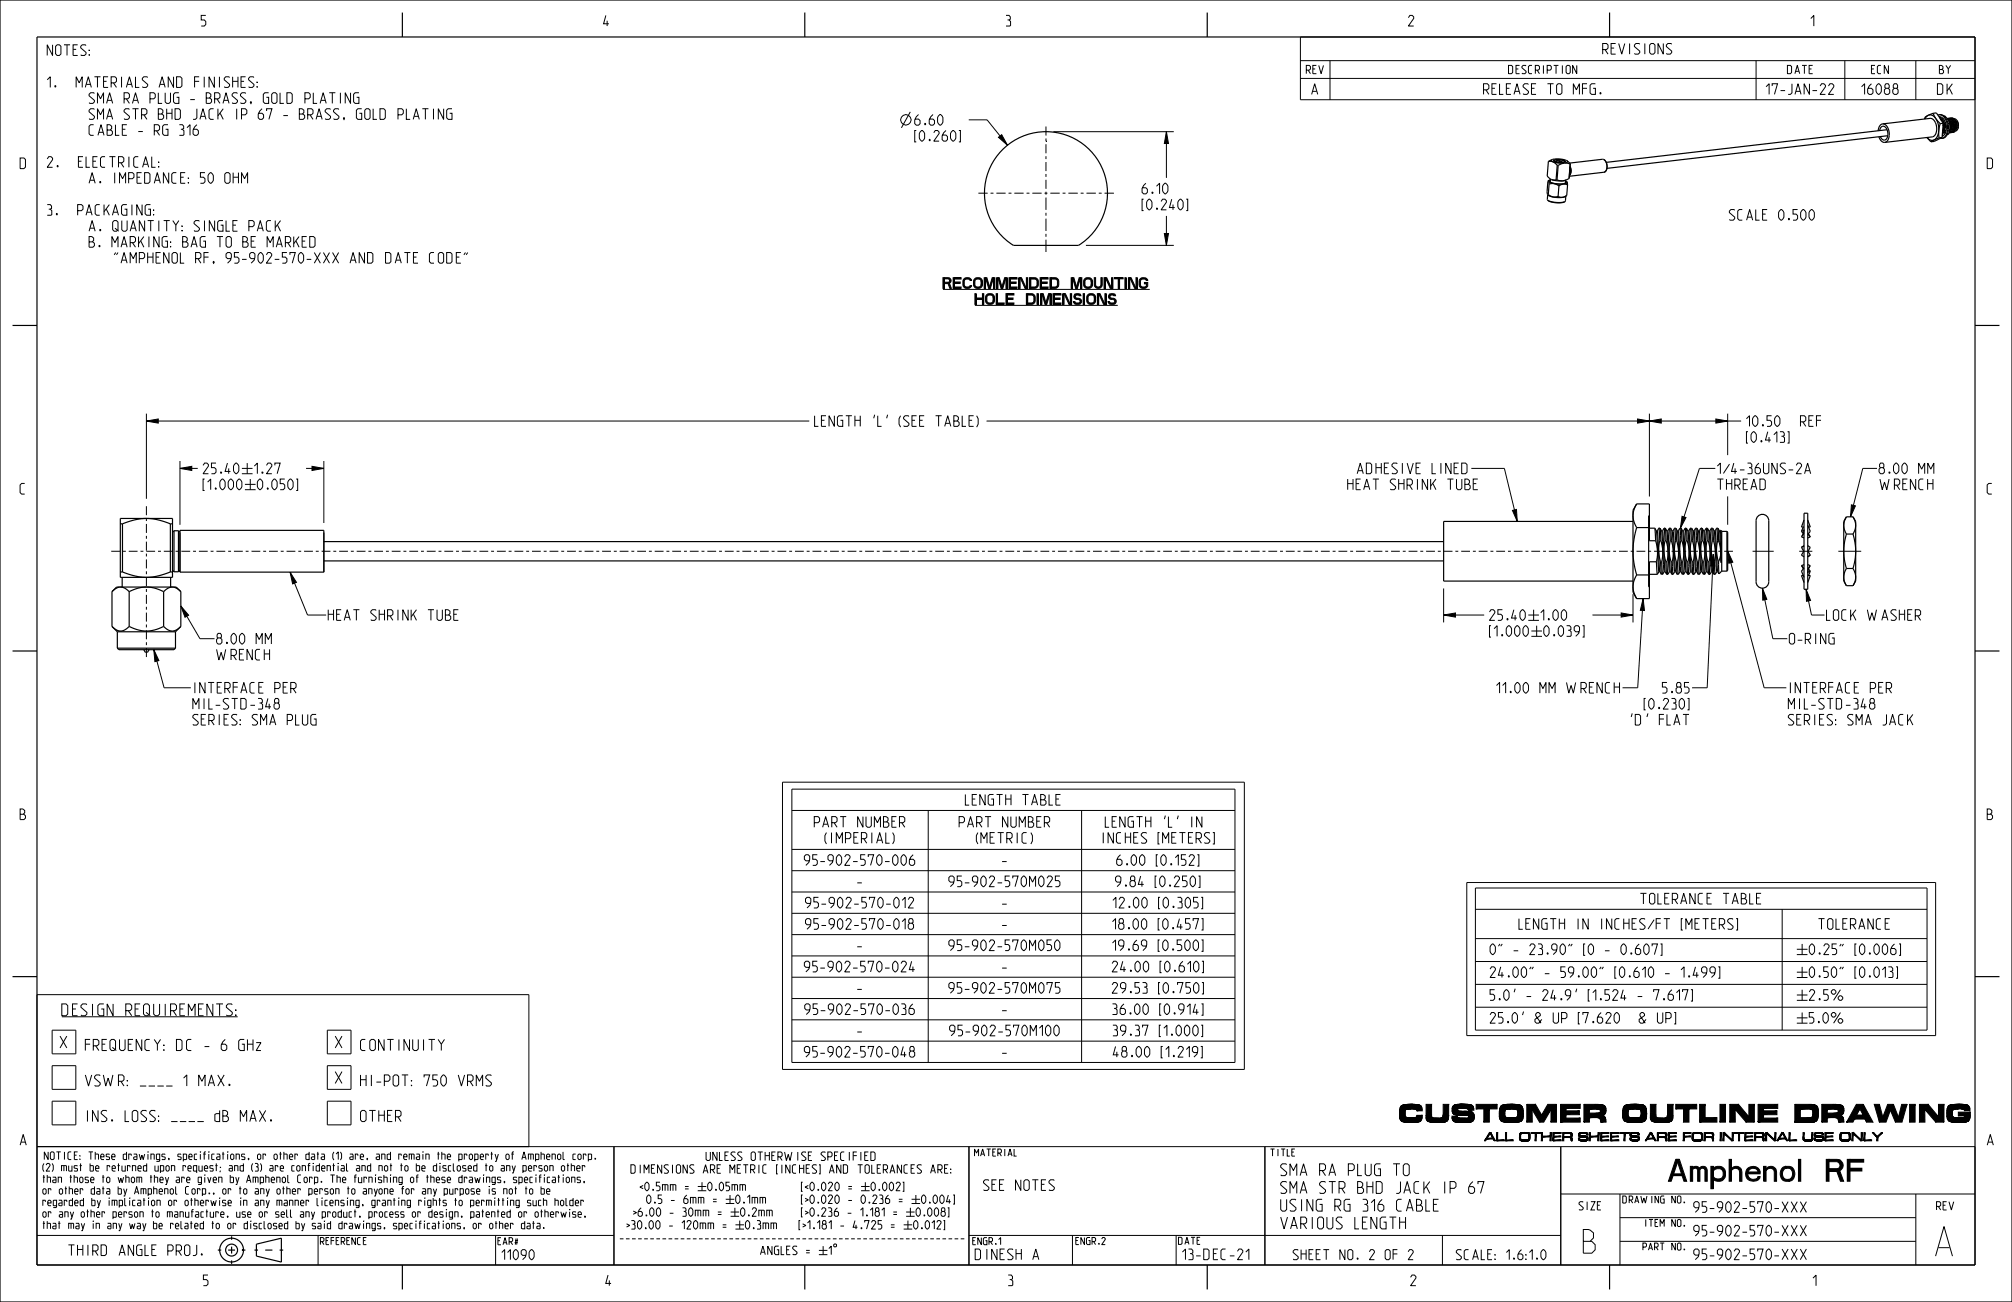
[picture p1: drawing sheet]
<svg xmlns="http://www.w3.org/2000/svg" width="432mm" height="279mm" viewBox="0 0 432 279" stroke-linecap="round" stroke-linejoin="round" font-family="sans-serif">
<g fill="none" stroke="#000" stroke-width=".21">
<path d="M279.1 7.9h144.8v13.5h-144.8zM279.1 13h144.8M279.1 16.8h144.8M285.4 13v8.4M376.9 13v8.4M395.9 13v8.4M411.2 13v8.4M195.4 24l-1.9 3.4M207.9 25.7h3.9l4.4 5.5M214.3 29.5l.7-.6 1.2 2.3zM226.1 28.3h25.8M250.3 28.3l.5 2.5h-.9z"/>
<path d="M250.3 28.3v9.9M233.1 52.7h18.8M249.9 50.1h.9l-.5 2.6zM250.3 46.3v6.4M202.4 62.1h44.3M209.2 65.5h30.7M216.2 63h1.4v.3h-1.4zM216.2 65h1.4v.3h-1.4zM31.4 90.4l2.6-.5v.9zM31.4 88.8v18.2M31.4 90.4h142.3M38.6 98.9v13.7"/>
<path d="M69.5 98.9v13.3M211.7 90.4h162M351.4 89.9l2.6 .5-2.6 .4zM354 90.4l2.5-.5v.9zM354 88.8v17.7M368.2 89.9l2.6 .5-2.6 .4zM370.8 88.8v8.9M38.6 100.5l2.6-.4v.9zM38.6 100.5h3.8M51.9 100.5h2.3M51.9 101.7h2.3M52.6 103.9h2.3"/>
<path d="M52.6 105.1h2.3M65.7 100.5h3.8M67 100.1l2.5 .4-2.5 .5zM315.8 100.5h7.1l2.7 11.4M324.6 109.5l.9-.2 .1 2.6zM361 110.8l.8 .3-1.2 2.2zM367.7 118.9l.3 2.6-.9-.1zM367.7 118.9l-1.3 28.7h-3.3M368.1 100.5h-3.4l-4.1 12.8M370.8 106.5v6.1M370.8 118.3l1.1 2.3-.9 .3zM370.8 118.3l7.8 29.3h4.8"/>
<path d="M394.5 118.3h4.9M397.3 108.3l.9 .3-1.1 2.3zM402.8 100.5h-3l-2.7 10.4M33 139.4l1.1 2.4-.9 .2zM33 139.4l2.2 8.2h5.8M38.8 130l1.7 2-.8 .5zM38.8 130l4.1 7.1h3.1M57.9 139.3v2.3M62.3 122.8l1.3 2.2-.8 .3zM62.3 122.8l3.7 9.2h4M309.8 132l2.6-.5v.9zM309.8 132h8.7"/>
<path d="M309.8 126.3v7.3M328 132h2.3M328 133.1h2.3M328.6 135.4h2.3M328.6 136.6h2.3M341.8 132h8.7M347.9 131.5l2.6 .5-2.6 .4zM350.5 127.5v6.1M352.6 128.5l.3 2.5h-.9zM352.6 128.5l-1.1 19.1h-3.3M378.2 126.2l1 2.4-.9 .2zM378.2 126.2l2.3 10.9h3.1"/>
<path d="M387.6 126.5l1 2.4-.9 .1zM387.6 126.5l1.2 5.5h2.8M56.7 140.3h1.2M167.9 167.8h99.2v61.7h-99.2zM169.9 169.3h95.1v58.7h-95.1zM169.9 173.9h95.1M199.2 173.9v54.1M232.1 173.9v54.1M169.9 182.3h95.1M169.9 186.8h95.1M169.9 191.4h95.1M169.9 196h95.1"/>
<path d="M314.8 189.4h100.6v32.8h-100.6zM316.6 190.6h97v30.5h-97zM316.6 195.1h97M382.5 195.1v26M13.3 218.2h37.7M169.9 200.6h95.1M169.9 205.1h95.1M169.9 209.7h95.1M169.9 214.3h95.1M169.9 218.9h95.1M316.6 201.4h97M316.6 206.3h97"/>
<path d="M316.6 211.2h97M316.6 216.1h97M385.6 203.7h2.3M385.6 204.8h2.3M385.6 208.6h2.3M385.6 209.8h2.3M385.6 213.5h2.3M385.6 214.7h2.3M385.6 218.4h2.3M385.6 219.6h2.3M386.8 202.6v2.2M386.8 207.5v2.3"/>
<path d="M386.8 212.4v2.3M386.8 217.3v2.3M388.3 212.9l.3-.5h.5l.3 .3v.3l-1.1 1.7h1.1M388.8 202.6h.1l.5 .6v1l-.5 .6h-.1l-.5-.6v-1zM388.8 207.5h.1l.5 .6v1l-.5 .7h-.1l-.5-.7v-1zM389.3 217.3h-1v1h.6l.4 .3v.6l-.4 .4h-.6M390.3 219.2l.2 .1-.1 .2-.2-.1zM390.5 204.5l.1 .1v.1l-.2-.1zM390.5 209.4l.1 .1v.2l-.2-.2zM390.5 214.3l.1 .1v.2l-.2-.2zM391.4 203.1l.3-.5h.5l.3 .3v.3l-1.1 1.6h1.1M391.7 217.3l.5 .3 .2 .3v1l-.5 .7-.5-.4-.2-.3v-1z"/>
<path d="M392.4 207.5h-1v1h.6l.4 .3v.6l-.4 .4h-.6M392.4 212.4h-1v1h.6l.4 .3v.6l-.4 .4h-.6M393.2 207.8l.5-.3 .5 .6v1l-.5 .7-.5-.4-.2-.3v-1zM393.4 212.4h.3l.3 .3v.3l-.3 .4h-.3l-.4-.4v-.3zM393.4 217.3h.3l.3 .3v.3l-.3 .4h-.3l-.4-.4v-.3zM394.2 202.6h-1v.9h.6l.4 .4v.6l-.4 .3h-.6M394.5 214l.3-.3h.3l.4 .3v.3l-.4 .4h-.3l-.3-.4zM394.5 218.9l.3-.3h.3l.4 .3v.3l-.4 .4h-.3l-.3-.4zM395 212.4l-1.5 2.3M395 217.3l-1.5 2.3M395.1 202.6l-.3 .5M395.1 207.5l-.3 .5"/>
<path d="M395.6 202.6l-.3 .5M395.6 207.5l-.3 .5M398.4 202.6h-.3v2.4h.3M398.4 207.5h-.3v2.4h.3M399.2 202.9l.5-.3 .5 .6v1l-.5 .6-.5-.3-.1-.3v-1zM399.2 207.8l.5-.3 .5 .6v1l-.5 .7-.5-.4-.1-.3v-1zM401.2 204.5l.2 .1v.1l-.2-.1zM401.2 209.4l.2 .1v.2l-.2-.2zM402.7 202.6l.4 .3 .2 .3v1l-.5 .6-.5-.3-.1-.3v-1zM402.7 207.5l.4 .3 .2 .3v1l-.5 .7-.5-.4-.1-.3v-1zM404 208.1l.6-.6v2.3M404.1 202.9l.5-.3 .5 .6v1l-.5 .6-.5-.3-.1-.3v-1z"/>
<path d="M405.3 207.5h.6l.3 .3v.5l-.3 .2M405.6 208.5h.3l.4 .3v.8l-.2 .2h-.8M406.6 202.6l-.5 .5-.3 .6v.8l.3 .3h.5l.3-.3v-.6l-.3-.4h-.7M406.9 207.5h.3v2.4h-.3M407.6 202.6h.3v2.4h-.3M11.2 236.3h5.1v5.1h-5.1zM11.2 228.7h5.1v5.1h-5.1zM11.2 221.1h5.1v5h-5.1zM70.2 236.3h5.1v5.1h-5.1zM70.2 228.7h5.1v5.1h-5.1zM70.2 221.1h5.1v5h-5.1zM169.9 223.4h95.1"/>
<path d="M73.3 259.6v1.6l-.7-.1v-.9l.7-.2M76.2 259.6v1.6M92.7 259.6v1.6l-.7-.1v-.9l.7-.2M103.6 259.6v1.6M106.9 259.6v1.6M109.5 259.6v1.6l-.7-.1v-.9l.7-.2M113.5 246.1v-32.7h-105.6v58.1h416v-25.4h-416M116.2 259.6v1.6M116.9 259.6v1.6M131.8 246.1v25.4M135.9 259.9l.7 .3-.7 .4M137.6 259.2a1.2 1.2 0 0 0-.4 1.8h.4l.3-.3v-.5l-.3-.2h-.6"/>
<path d="M138 254.4l-.7 .3 .7 .4M138.5 254l.4-.3 .4 .5v.8l-.4 .5-.5-.5zM139.2 256.4l.5 .6v.7l-.4 .6-.5-.6v-.7zM139.6 259.4l.3-.2 .4 .5v.8l-.4 .5-.5-.5zM140.1 255.2l.1 .2zM140.5 258l.1 .2zM141 259.4l.4-.2 .4 .5v.8l-.4 .5-.5-.5zM141.6 253.7h-.7v.8h.5l.2 .2v.6l-.2 .2h-.5M142 256.4h-.7v.8h.5l.2 .3v.5l-.2 .3h-.5M142.2 255.5v-1.3h1l.1 .1v1.2M142.7 254.2v1.3M143.9 255.5v-1.3h1l.1 .1v1.2"/>
<path d="M144 257.6h.8M144.4 254.2v1.3M146.5 259.2h.5l.2 .2v.4l-.2 .2M146.7 260h.3l.3 .2v.7l-.2 .1h-.6M147 255.1h.8M147 254.6h.8M147.4 256.4a1.2 1.2 0 0 0-.4 1.9h.4l.3-.3v-.5l-.3-.3h-.6M148.2 258.3v-1.3h1l.2 .1v1.2M148.2 259.2l.5 .5v.8l-.4 .5-.5-.5v-.8zM148.7 257v1.3M149.7 254.6h1.9M149.7 255.5h1.9"/>
<path d="M149.8 259.7v1.3M149.9 258.3v-1.3h1l.2 .1v1.2M150.4 257v1.3M150.7 253.7v1.8M151.5 259.7v1.3M152.3 253.7l.5 .5v.8l-.4 .5-.5-.5v-.8zM153 257.9h.8M153 257.4h.8M153.6 255.2l.1 .2zM154.5 254l.4-.3 .4 .5v.8l-.4 .5-.5-.5zM155.8 257.4h1.8M155.8 258.3h1.8"/>
<path d="M156.6 253.7h-.8v.8h.5l.3 .2v.6l-.3 .2h-.5M156.7 256.4v1.9M157.1 255.5v-1.3h1l.2 .1v1.2M157.7 254.2v1.3M157.7 259.2v1.8M158 256.7l.4-.3 .4 .6v.7l-.4 .6-.5-.6zM158.8 255.5v-1.3h1l.2 .1v1.2M159.1 259.4l.4-.2 .3 .5v.8l-.3 .5-.6-.5zM159.4 254.2v1.3M159.6 258l.1 .2zM160.4 257l.5-.6v1.9M161.4 258.3v-1.3h1.1l.1 .1v1.2"/>
<path d="M161.4 259.6l.3-.4h.4l.2 .2v.3l-.9 1.3h.9M162 257v1.3M163.1 258.3v-1.3h1.1l.1 .1v1.2M163.4 259.7v1.3M163.7 257v1.3M165.1 259.7v1.3M172.3 253.7h-.3v2h.3M172.3 256.4h-.3v2h.3M172.3 259.2h-.3v1.9h.3M172.8 257.1l.7 .4-.7 .3M172.8 259.9l.7 .3-.7 .4M173.5 254.4l-.7 .3 .7 .4"/>
<path d="M174.2 253.7l.5 .5v.8l-.4 .5-.5-.5v-.8zM174.2 256.4l.5 .6v.7l-.4 .6-.5-.6v-.7zM174.2 259.2l.5 .5v.8l-.4 .5-.5-.5v-.8zM175.6 255.2l.1 .2zM175.6 258l.1 .2zM176.3 259.6l.3-.4h.4l.2 .2v.3l-.9 1.3h.9M176.7 253.7l.5 .5v.8l-.4 .5-.5-.5v-.8zM176.7 256.4l.5 .6v.7l-.4 .6-.5-.6v-.7zM177.7 254.1l.3-.4h.4l.3 .3v.2l-1 1.3h1M177.7 256.8l.3-.4h.4l.3 .3v.3l-1 1.3h1M177.7 259.2h.6l.2 .2v.4l-.2 .2M178 260h.3l.2 .2v.7l-.1 .1h-.7"/>
<path d="M179.6 253.7l.5 .5v.8l-.4 .5-.5-.5v-.8zM179.6 256.4l.5 .6v.7l-.4 .6-.5-.6v-.7zM179.7 259.2a1.2 1.2 0 0 0-.4 1.8h.4l.3-.3v-.5l-.3-.2h-.6M182.1 255.1h.7M182.1 254.6h.7M182.1 257.6h.7M184.7 259.7l.5-.5v1.8M184.8 254.6h1.8M184.8 255.5h1.8M185.2 256.4l.5 .6v.7l-.4 .6-.5-.6v-.7zM185.7 253.7v1.8M186.5 258l.1 .2z"/>
<path d="M186.8 259.7l.5-.5v1.8M187.1 254l.4-.3 .3 .5v.8l-.3 .5-.6-.5zM187.3 256.8l.2-.4h.4l.3 .3v.3l-.9 1.3h.9M188.1 260l-.2-.2v-.4l.2-.2h.4l.1 .2v.4l-.1 .2 .2 .2v.5l-.2 .3h-.4l-.3-.3v-.5l.3-.2h.4M188.7 255.2l.1 .2zM188.7 256.4h.5l.3 .3v.4l-.3 .1M189 257.2h.2l.3 .3v.6l-.1 .2h-.7M189.2 259.7l.6-.5v1.8M189.8 253.7l.5 .5v.8l-.4 .5-.5-.5v-.8zM190.7 256.4a1.2 1.2 0 0 0-.4 1.9h.4l.2-.3v-.5l-.2-.3h-.6M191 254l.4-.3 .4 .5v.8l-.4 .5-.5-.5zM192.3 254.1l.2-.4h.4l.3 .3v.2l-.9 1.3h.9"/>
<path d="M192.9 257.9h.8M192.9 257.4h.8M193.7 253.7h.3v2h-.3M195.4 259.2v1.8M195.6 257.4h1.9M195.6 258.3h1.9M196.6 256.4v1.9M197 259.2l.5 .5v.8l-.4 .5-.5-.5v-.8zM198.2 256.4l.5 .6v.7l-.4 .6-.5-.6v-.7zM199.5 259.2l.5 .5v.8l-.4 .5-.5-.5v-.8zM199.5 258l.1 .2zM200.6 256.4l.6 .6v.7l-.4 .6-.5-.6v-.7z"/>
<path d="M200.6 259.4l.4-.2 .4 .5v.8l-.4 .5-.5-.5zM201.8 256.7l.4-.3 .4 .6v.7l-.4 .6-.5-.6zM202.2 260l-.2-.2v-.4l.2-.2h.4l.2 .2v.4l-.2 .2 .3 .2v.5l-.3 .3h-.4l-.2-.3v-.5l.2-.2h.4M203.4 259.2h.3v1.9h-.3M203.5 256.4l-.4 1.5h.9M203.7 257.4v.9M204.6 256.4h.2v2h-.2M207.9 246.1v25.4M271.5 246.1v25.4M335 256.2h88.9M335 246.1v25.4M347.7 256.2v15.3"/>
<path d="M361.4 257.9l.1 .2zM391.9 248.8h.6v4.7h-.6zM392.5 248.8h1.8a1.3 1.3 0 0 1 1.3 1.3 1.3 1.3 0 0 1-1.3 1.3h-1.8v-.6h1.8a.77 .77 0 0 0 .6-.8 .77 .77 0 0 0-.6-.7h-1.8zM411.2 256.2v15.3M7.9 265.1h123.9M64.5 260h.6l.1 1.2-.7-.1v-.4l.7-.1M65.6 261.2v-1.2l.7 .2v1M66.8 260l.4 1.2M67.5 260l-.4 1.6h-.3M68.3 265.1v6.4M69.1 261.2l.7-.1-.1-1.1h-.6v1.6M70.9 260.4l-.1-.4h-.5v1.2"/>
<path d="M71.6 260l.5 .3v.7l-.2 .2-.5-.2v-.7zM73.7 260l.2 1.2h.5v-1.2M75.5 260l-.6 .2v.9l.6 .1M76 260h.5M77.2 261v.1zM77.3 261.1l-.1 .2M79.2 261.2l.7-.1-.1-1.1h-.6v1.6M80.9 260.4l-.1-.4h-.5v1.2M81.6 260l.5 .3v.7l-.2 .2-.5-.2v-.7zM83.2 260l-.6 .2v.9l.6 .1M83.6 260.6h.8v-.3l-.3-.3-.5 .3v.7l.3 .2h.5M85.5 260.2l-.1-.2-.6 .2v.3l.7 .2-.1 .5-.6-.1"/>
<path d="M86.7 260.2l-.1-.2-.6 .2v.3l.7 .2-.1 .5-.6-.1M88.5 260.3l.2-.3 .5 .3v.7l-.2 .2-.5-.2zM90.2 260.4l-.1-.4h-.4v1.2M93.2 260.6h.7v-.3l-.2-.3-.5 .3v.7l.2 .2h.5M95.1 260.2l-.1-.2-.6 .2v.3l.7 .2-.1 .5-.6-.1M95.8 260v1.2M97.1 261.2l-.7-.1 .1-1.1h.6v1.5l-.1 .1h-.6M97.6 261.2v-1.2l.7 .2v1M99.1 261v.1zM99.2 261.1l-.1 .2M101 261.2l.7-.1-.1-1.1h-.6v1.6M102.2 260h.6l.1 1.2-.7-.1v-.4l.7-.1"/>
<path d="M103.4 260h.4M104.3 260.6h.7v-.3l-.2-.3-.5 .3v.7l.3 .2h.4M105.5 261.2v-1.2l.7 .2v1M106.4 265.1v6.4M106.7 260h.5M107.6 260.6h.7v-.3l-.2-.3-.5 .3v.7l.3 .2h.4M111.5 260l.5 .3v.7l-.2 .2-.5-.2v-.7zM113 260.4l-.1-.4h-.4v1.2M114.8 260.3l.3-.3 .4 .3v.7l-.2 .2-.5-.2zM116 260h.5M116.9 260l.7 .2v1M118.1 260.6h.7v-.3l-.2-.3-.5 .3v.7l.3 .2h.4"/>
<path d="M119.8 260.4v-.4h-.5v1.2M120.4 260l.3 1.2 .2-.9 .3 .9 .3-1.2M122.2 260v1.2M123.6 260.2l-.1-.2-.6 .2v.3l.7 .2-.1 .5-.6-.1M124.1 260.6h.7v-.3l-.3-.3-.4 .3v.7l.2 .2h.5M125.5 261v.1zM125.6 261.1l-.1 .2M134.5 262.6l.7 .4-.7 .3M135.5 261.9h.5l.2 .3v.4l-.2 .1M135.8 262.7h.2l.3 .3v.6l-.1 .2h-.7M136.9 262.2l.4-.3 .4 .5v.8l-.4 .6-.5-.6zM138.6 263.4v.3z"/>
<path d="M138.7 260.7l.1 .2zM139.7 261.9l.5 .5v.8l-.4 .6-.5-.6v-.8zM141.1 261.9l.5 .5v.8l-.3 .6-.6-.6v-.8zM143.6 263.1h.8M143.7 260.4h.8M146.3 262.4l.6-.5v1.9M147.4 262.3l.3-.4h.3l.3 .3v.2l-.9 1.4h.9M149.2 261v-1.3h1.1l.1 .1v1.2M149.2 261.9l.5 .5v.8l-.3 .6-.6-.6v-.8zM150.3 263.8v-1.4h1l.1 .2v1.2M150.8 262.4v1.4M150.9 261v-1.3h1.1l.1 .1v1.2"/>
<path d="M152 263.8v-1.4h1l.1 .2v1.2M152.5 262.4v1.4M154.1 260.6h.7M154.1 260.1h.7M155.1 263.4h.8M155.1 262.8h.8M156.8 260.1h1.8M156.8 261h1.8M157.8 262.8h1.9M157.8 263.8h1.9M158.8 261.9v1.9M160.4 261.9l.5 .5v.8l-.4 .6-.5-.6v-.8z"/>
<path d="M160.7 260.7l.1 .2zM161.7 263.4l.1 .3zM162.5 261.9h.5l.2 .3v.4l-.2 .1M162.7 262.7h.3l.2 .3v.6l-.1 .2h-.6M162.9 261v-1.3h1l.1 .1v1.2M163.2 269.2l.5-1.8 .5 1.8M163.4 268.7h.7M163.8 263.8v-1.4h1l.1 .2v1.2M164.3 262.4v1.4M164.6 261v-1.3h1l.1 .1v1.2M165.5 263.8v-1.4h1l.1 .2v1.2M165.7 267.4v1.8l-.9-1.8v1.8"/>
<path d="M166 262.4v1.4M167.1 267.4h-.6l-.3 .3v1.3l.3 .2h.6v-1h-.4M167.6 267.4v1.8h.7M168.8 268.2h.5M169.6 267.4h-.8v1.8h.8M171 267.5l-.6-.1-.3 .3v.2l.9 .8v.3l-.2 .2-.7-.1M171.7 261.9h-.2v2h.2M172.3 262.6l.7 .4-.7 .3M173 268.8h.8M173 268.3h.8M173.3 262.4l.5-.5v1.9M174.7 263.4v.3z"/>
<path d="M175.4 262.4l.5-.5v1.9M175.6 260.7l.1 .2zM175.7 269.2h1.9M175.7 268.3h1.9M176.7 267.4v1.8M176.7 262.7l-.2-.1v-.4l.2-.3h.4l.2 .3v.4l-.2 .1 .3 .3v.5l-.3 .3h-.4l-.3-.3v-.5l.3-.3h.4M177.9 262.4l.5-.5v1.9M177.9 267.9l.5-.5v1.8M178.9 267.1l.5-.1 .1 .4-.4 .2zM180.4 263.1h.7M181.9 260.4h.8M183.5 261.9l-.4 1.5h.9"/>
<path d="M183.7 262.8v1M184.8 263.4l.1 .3zM185.6 262.3v-.4h.9l-.5 1.9M186 260.7l.1 .2zM187 262.3l.3-.4h.4l.2 .3v.2l-.9 1.4h.9M189.2 261.9h-.7v.8h.5l.2 .3v.5l-.2 .3h-.5M191.2 263.4h.8M191.2 262.8h.8M191.7 260.6h.8M191.7 260.1h.8M193.9 262.8h1.9M193.9 263.8h1.9"/>
<path d="M194.5 260.1h1.8M194.5 261h1.8M194.9 261.9v1.9M196.2 262.2l.4-.3 .4 .5v.8l-.4 .6-.5-.6zM197.8 263.4l.1 .3zM198.3 260.7l.1 .2zM198.7 262.2l.4-.3 .4 .5v.8l-.4 .6-.5-.6zM200 262.4l.5-.5v1.9M201 262.3l.3-.4h.4l.3 .3v.2l-1 1.4h1M202.5 261.9h.2v2h-.2M207.9 265.1h127.1M230.2 265.1v6.4"/>
<path d="M252.4 265.1v6.4M309.6 265.1v6.4M347.7 266.4h63.5M347.7 261.3h63.5"/>
<circle cx="194.4" cy="25.7" r="1.12"/>
</g>
<g fill="#000">
<path d="M214.3 29.5l.7-.6 1.2 2.3zM250.3 28.3l.5 2.5h-.9zM249.9 50.1h.9l-.5 2.6zM216.2 63h1.4v.3h-1.4zM216.2 65h1.4v.3h-1.4zM31.4 90.4l2.6-.5v.9zM351.4 89.9l2.6 .5-2.6 .4zM354 90.4l2.5-.5v.9zM368.2 89.9l2.6 .5-2.6 .4zM38.6 100.5l2.6-.4v.9zM67 100.1l2.5 .4-2.5 .5zM324.6 109.5l.9-.2 .1 2.6z"/>
<path d="M361 110.8l.8 .3-1.2 2.2zM367.7 118.9l.3 2.6-.9-.1zM370.8 118.3l1.1 2.3-.9 .3zM397.3 108.3l.9 .3-1.1 2.3zM33 139.4l1.1 2.4-.9 .2zM38.8 130l1.7 2-.8 .5zM62.3 122.8l1.3 2.2-.8 .3zM309.8 132l2.6-.5v.9zM347.9 131.5l2.6 .5-2.6 .4zM352.6 128.5l.3 2.5h-.9zM378.2 126.2l1 2.4-.9 .2zM387.6 126.5l1 2.4-.9 .1z"/>
<path d="M391.9 248.8h.6v4.7h-.6zM392.5 248.8h1.8a1.3 1.3 0 0 1 1.3 1.3 1.3 1.3 0 0 1-1.3 1.3h-1.8v-.6h1.8a.77 .77 0 0 0 .6-.8 .77 .77 0 0 0-.6-.7h-1.8z"/>
</g>
<g fill="none" stroke="#000" stroke-width=".25">
<path d="M0 0h431.8v279.4h-431.8zM7.9 7.9h416v263.6h-416zM86.4 2.7v5.2M172.7 2.7v5.2M259.1 2.7v5.2M345.4 2.7v5.2M215.1 32.2a13.2 13.2 0 0 1 19.7 1 13.2 13.2 0 0 1-3.3 19.5h-14a13.2 13.2 0 0 1-2.4-20.5zM332.2 38.9l-.2 2.2 .2 .7M332.2 38.9h.1M332.3 34.7l-.2 3.1 .9 .7M332.3 34.7h1M332.3 38.9l.2 .6"/>
<path d="M332.3 38.9l1.2 .5M332.4 38.7l-.1 .2M332.4 38.7l-.2 .2M332.5 39.5l-.2 2.3M332.7 39.5h-.2M332.7 39.4v.1M332.7 38.9v.2M332.7 38.7l-.2 .2 .3 .2 1.5 .4 1.5-.1 .3-.2-.1-.3M332.7 38.6l-.3 .1M332.7 38.4v.7M333 38.5l1.1 .3h1.3M333 38.5l1 .1"/>
<path d="M333.1 34.2l1.6-.1 1.6 .4M333.1 34.2l-.8 .5M333.1 34.2l-.2 .3 .4 .2M333.3 34.7l1.1 .3h1.3M333.3 34.7l.9 .8M333.5 34.5v.1M333.5 34.5h.1M333.5 39.4l1.1 .5M333.5 39.4l2 .1M333.5 39.4h-.8M333.6 34.5h-.1M333.6 34.5h.1"/>
<path d="M333.6 34.5l.6 .3M333.6 34.5l.5 .2 1 .1M333.6 34.4h.1M333.6 34.6l.6 .2M333.7 34.4l.2-.1 1.2 .5M333.7 34.4h-.1M333.7 34.7l.5 .1M334 38.6h.2M334.1 34.4h.1M334.2 38.6l1.2 .2M334.2 34.3h.1M334.2 34.4h-.1"/>
<path d="M334.2 35.5h.2M334.2 35.5l-.2 3.1M334.2 34.3v.1M334.2 34.3h.9l.6 .3M334.2 34.3l1.3 .5M334.4 35.5l-.2 3.1M334.6 39.9l-.2 2.2M335.1 34.8l.1 .1M335.5 34.8v.1M335.5 39.5l.9 .2M335.5 39.5l-.9 .4M335.7 35l-1.3 .5"/>
<path d="M335.7 34.6l.1 .2M335.7 34.6l-.2 .2M335.8 35l1.2 .1M335.8 35h-.1M335.9 34.8h-.1M335.9 34.8l-.7 .1M335.9 34.7h.1M335.9 34.7v.1M335.9 34.7l-.2-.2-.8-.2-1-.1-.5 .2 .5 .4 1.3 .1M335.9 39.2l.1 .1M336 38.8l.3 .3M336 38.7l-.1 .6"/>
<path d="M336.1 38.6l-.7 .2M336.3 34.5l.7 .6M336.3 34.5h.1M336.3 39v.1M336.3 34.5l.1 .3-.6 .2M336.3 39.1l.1 .6M336.3 39.1l-.1 .2-.7 .2M336.4 39.7l-.2 2.2M336.7 38.3l-.6 .3M336.8 38.3h-.1M336.9 35l7.1-.8 .6 .5 .3 1.1-.2 .8-.4 .4-7.5 .8M336.9 37.3l-.1 .3"/>
<path d="M336.9 35.9l.2 .9M337 37.3h-.1M337 35.7l.1 1.1-.3 .9M337 37.3h.1M337 35.1l-.3 3.2M337 36.9v.4M337 36.9h.1M337.1 36.8l-.1 .1M337.1 36.8l-.1 .5M403.2 29.3l.6 1 .7 .3M403.4 28l.3-.7 .6-.2 .5 .4 .3 .9v1l-.5 .6h-.6l-.5-.7M404 26.6l10.3-1.2 .5 .2 .4 .4 .4 1.3-.1 1.3-.3 .5-.4 .3-10.3 1.2"/>
<path d="M404 26.6l-.6 .4-.3 1.1M404 26.6l.5 .1 .4 .4 .5 1.3-.1 1.5-.4 .5-.4 .2M405 27.8l-60.3 7M405.1 29.1l-60.2 7M413.8 24.8l-.7 .4-.1 .3M413.8 24.8l.9-.1 .7 .7M413.8 24.8l-.7 .7M414.9 24.3l-1.1 .5M414.9 24.3l.5 1.1M414.9 24.3l.7-.1 1.4 2.2M415.1 30l-.8 .1-.7-.6 .8 .9M415.1 30l-.7 .4"/>
<path d="M415.4 25.4l1 1.1M415.4 25.4l.6 1.3 .1 1.4M416 29.9l-.9 .4-.7 .1M416 29.9h.1M416.1 28.1l.1 1.5M416.1 28.1l-.4 1.2-.6 .7M416.2 29.6l-1.1 .4M416.2 24.6l.5 .1 .6 .5 .4 .8 .2 1 .1 .9-.3 .9-.4 .6-.6 .3M416.2 24.6l-.3 .1M416.2 24.6l.6 .1 .6 .4 .5 .9 .3 1-.1 1.1-.2 .8-.5 .6-.7 .2M416.3 25.3v.1M416.3 25.1h-.1"/>
<path d="M416.4 26.5l-.3 1.6M416.4 25.1h-.2M416.4 25.1h.1M416.4 25.1l.4 .1M416.4 25.1l.2 .6M416.4 25.1l-.2 .1 .2-.1M416.5 29.7h.2M416.5 25.6h-.1M416.6 25.6h-.1M416.6 25.6h.1M416.6 25.7l.6 .7M416.6 25.7l.6 .6"/>
<path d="M416.8 29.5l-.8 .4M416.8 29.5l-.6 .1M416.8 29.1h.2l-.2 .1M416.8 25.2l.5 .6M416.8 25.2l-.2 .5M416.9 28.8l.1 .3M416.9 25.6l.1 .1M416.9 27.8l.1 .4M417 25.7h.1M417 25.7l.2 .3M417 25.4l-.2 .3h-.2M417 28.2l-.1 .2"/>
<path d="M417 26.8v.1M417 29.1l-.2 .1M417 26.6l.1 .2M417 26.6l.2 .8-.1 .7M417 28.2l-.1 .3M417 28.2h.1M417 26.9v.1M417 26.4l-.6 .1M417 26.4l-.2 3.1M417.1 26.8l-.1 1.4M417.1 26.8l-.1 .1M417.2 26.2v.1"/>
<path d="M417.2 28.4l-.1 .1M417.2 28.4h.1M417.2 24.9h.1l.6 .5 .5 1.1M417.3 28.2l-.4 .4 .5-.3v.4M417.3 27.8l.2 .1M417.3 26.6v.2M417.3 25.8h.1M417.3 25.8l-.1 .8M417.3 25.8l.3 .6M417.3 28.2l-.1 .2M417.3 28.2h.1M417.3 26.8v1.4"/>
<path d="M417.3 26.6l.1 .2M417.4 26.7v.1M417.4 27.9l-.1 .3M417.4 26.8v.7M417.4 26.8h-.1M417.4 27.9l-.1 .2M417.4 27.9h.1M417.4 26.8h.1M417.4 26.8l.1 .6M417.5 28.1l-.2 .3M417.5 26.6l.1 .6M417.5 28v.1"/>
<path d="M417.5 28h.1M417.6 26.9l-.1 .5M417.6 26.4v.1M417.6 26.4l-.4 .2M417.6 26.5l-.2 .2-.2-.1M417.6 26.5l.1 1.5-.4-.2M417.6 27.2h.1M417.6 27.2l-.3 .6M417.6 27.2l.1 .1M417.6 28.1l-.6 1M417.6 28.1h.1M417.6 28v.1"/>
<path d="M418 25.4h-.1M418 25.4l.6 .4 .4 .8M418 25.4l.6 .3 .5 .9M418.2 26l.2 .5M418.2 28.7l-.3 .2M418.2 28.7h-.2M418.3 25.4h-.2M418.3 25.4l.6 .3 .4 .9M418.3 25.4l.6 .3 .5 .9M418.3 26.1l.2 .6M418.4 26.5l.1 1.1-.3 1.1M418.4 26.5h-.3"/>
<path d="M418.4 26.5l.1 .2M418.5 28l-.1 .2M418.5 28h-.1M418.5 26.7v1.3M418.5 26.7h.1M418.5 25.4h-.1M418.5 25.4h.1M418.5 25.4l.7 .3 .4 .9M418.6 26.1l.2 .5M418.7 28l-.4 .5M418.7 28l-.4 .5h.2M418.7 28h.1"/>
<path d="M418.7 26.7v1.3M418.7 28.4l-.1 .1M418.8 28.4h-.1M418.8 26.7l-.1 1.3M418.8 26.7l-.4-.8-.5-.4 .5 .4 .3 .8M418.8 26.7h-.1M418.8 25.3l-.2 .1M418.8 25.3l.6 .4 .5 .8M418.8 25.3l.5 .2M418.8 26.6v1.3M418.8 26l.3 .6M419 28l-.5 .5"/>
<path d="M419 28h.1M419 26.6v1.4M419 28.4h-.1M419.1 26.6l-.1 1.4M419.1 26.6h-.1M419.1 26.6l-.1 1.3M419.1 26l.4 .9-.2 1M419.2 27.9l-.4 .5M419.3 27.9l-.6 .5M419.3 27.9h-.1M419.3 26.6l-.1 1.3M419.3 25.5l.4 .3"/>
<path d="M419.3 25.5l.5 .1 .3 .6 .2 .7-.1 .7M419.4 26.6l-.1 1.3M419.4 26.6h-.1M419.4 25.9l.3 1-.1 .9M419.5 27.9l-.5 .5M419.5 25.7l.2 .1M419.6 27.9l-.6 .5M419.6 27.9h-.1M419.6 26.6l-.1 1.3M419.6 26.6v1.3M419.6 26.6h.1M419.7 28.1l-.5 .3"/>
<path d="M419.7 25.8l.1 .3M419.7 25.9h.1M419.7 25.9l.1 .2M419.7 28.1h.1M419.8 26.1l.1 .5M419.8 26.1l.1 .4M419.8 26.1l.1 .3M419.8 26.1h.1M419.8 27.9l-.1 .2M419.8 27.9h.1M419.9 26.5l-.1 1.4M419.9 27.7h.1"/>
<path d="M419.9 26.5v.1M419.9 26.5h.1M419.9 26.4l.1 1.1M419.9 27.5v.2M419.9 27.5l-.1 .4M419.9 26.6v.9M420 27.5h-.1M420 25.9l.3 .8-.1 .9M420.2 27.6l-.5 .5M420.2 27.6h.1M332.1 42.9l.1 .1M332.2 41.8l-.1 1.1"/>
<path d="M332.2 41.8l.7 .4 1.5 .2 1.2-.1 .6-.4M332.2 43l.7 .3 1.1 .2h1.1l.7-.2M332.2 43l1.8 .4 1.8-.1M332.3 41.8h-.1M332.3 41.8l1 .4 1.1-.1M335.9 43.2l-.1 .1M336 42.1l-.1 1.1M336.2 41.9l-.9 .4-.9-.2M2.7 69.8h5.2M423.9 69.8h5.2M25.8 111.3h11.2v12.6h-11.2zM25.8 112.4h.5"/>
<path d="M26.3 112.4l2.7-.9 2.4-.2 2.4 .2 2.8 .9M26.3 112.4v10.3M36.6 112.4v10.3M36.6 112.4h.4M37.3 113.9v8.8M37.3 113.9l-.3 .3M37.3 113.9h1M38.3 113.9v8.8M38.3 113.9l.3 .3M38.6 113.8h30.9v9h-30.9zM69.5 116.2h240.3M350.5 111.9h-40.7v12.8h40.7"/>
<path d="M351.2 108.1l-.6 1.4-.1 1.2 .1 1.2 .6 1.3M351.2 113.2l-.5 2.5-.2 2.6 .2 2.6 .5 2.5M351.2 108.1h2.8v7.9h1.3M351.2 113.2h2.6M351.2 108.1l-.7 1.4v17.6l.7 1.4M353.8 115.4h.2M353.8 111.8h.2M354 110.7h-.2v15.2h.2M355.1 113.3h.1M355.1 113.4l.2 2.6M355.1 113.4l.4 1 .5 8.3M355.3 116l.4 2.3-.2 2.3"/>
<path d="M355.5 113.9h.2M355.7 113.9l.5 8.8M356 113.4l-.3 .5M356 113.3h.1M356 113.3l.2 2.7M356.2 116l-.2 2.3 .4 2.3M356.2 116h.3M356.3 113.3v.1M356.3 113.4l.2 2.6M356.3 113.4l.4 1 .5 8.3M356.5 116l.3 2.3-.2 2.3M356.6 113.9h.2"/>
<path d="M356.8 113.9l.5 8.7M357.1 113.4l-.3 .5M357.1 113.3l.2 2.7M357.1 113.3v.1M357.3 116l-.2 2.3 .4 2.3M357.3 116h.3M357.4 113.3v.1M357.4 113.4l.2 2.6M357.4 113.4l.4 1 .5 8.3M357.6 116l.4 2.3-.3 2.3M357.7 113.9h.2M357.9 113.9l.6 8.7"/>
<path d="M358.3 113.4l-.4 .5M358.3 113.3l.2 2.7M358.3 113.3v.1M358.5 116l-.3 2.3 .4 2.3M358.5 116h.2M358.5 113.3h.1M358.5 113.4l.2 2.6M358.5 113.4l.4 1 .5 8.3M358.7 116l.4 2.3-.2 2.3M358.9 113.9h.2M359.1 113.9l.4 8.4 .4 .9M359.4 113.4l-.4 .5"/>
<path d="M359.4 113.3l.2 2.7M359.4 113.3v.1M359.6 116l-.2 2.3 .4 2.3M359.6 116h.2M359.6 113.3l.1 .1M359.7 113.4l.1 2.6M359.7 113.4l.3 .5M359.8 116l.4 2.3-.2 2.3M360 113.9h.2M360 114h.1M360 114l.5 8.7M360.2 113.9l.5 8.7"/>
<path d="M360.5 113.4l-.3 .5M360.5 113.3l.2 2.7M360.5 113.3v.1M360.7 116l-.2 2.3 .4 2.3M360.7 116h.3M360.8 113.3v.1M360.8 113.4l.2 2.6M360.8 113.4l.4 1 .5 8.3M361 116l.4 2.3-.3 2.3M361.1 113.9h.2M361.3 113.9l.4-.6 .1 2.7M361.3 113.9l.6 8.8"/>
<path d="M361.8 116l-.2 2.3 .4 2.3M361.8 116h.3M361.9 113.3v.1M361.9 113.4l.4 .9 .5 8.4M361.9 113.4l.2 2.6M362.1 116l.4 2.3-.2 2.3M362.2 113.9h.2M362.4 113.9l.4-.6 .2 2.7M362.4 113.9l.6 8.8M363 116l-.3 2.3 .4 2.3M363 116h.2M363 113.3v.1"/>
<path d="M363 113.4l.4 1 .5 8.3M363 113.4l.2 2.6M363.2 116l.4 2.3-.2 2.3M363.4 113.9h.2M363.6 113.9l.3-.6 .2 2.7M363.6 113.9l.5 8.8M364.1 116l-.2 2.3 .4 2.3M364.1 116h.3M364.2 113.3v.1M364.2 113.4l.4 1 .5 8.3M364.2 113.4l.2 2.6M364.4 116l.4 2.3-.3 2.3"/>
<path d="M364.5 113.9h.2M364.7 113.9l.3-.6 .2 2.7M364.7 113.9l.6 8.8M365.2 116l-.2 2.3 .4 2.3M365.2 116h.3M365.3 113.3v.1M365.3 113.4l.4 1 .5 8.3M365.3 113.4l.2 2.6M365.5 116l.4 2.3-.2 2.3M365.6 113.9h.2M365.8 113.9l.4-.6 .2 2.7M365.8 113.9l.6 8.7"/>
<path d="M366.4 116l-.3 2.3 .4 2.3M366.4 116h.2M366.4 113.3v.1M366.4 113.4l.4 1 .5 8.3M366.4 113.4l.2 2.6M366.6 116l.4 2.3-.2 2.3M366.8 113.9h.2M367 113.9l.5 8.7M367.3 113.4l-.3 .5M367.3 113.3l.2 2.7M367.3 113.3v.1M367.5 116l-.2 2.3 .4 2.3"/>
<path d="M367.5 116h.2M367.5 113.3l.1 .1M367.6 113.4l.4 1 .4 8.3M367.6 113.4l.1 2.6M367.7 116l.4 2.3-.2 2.3M367.9 113.9h.2M368.1 113.9l.5 8.7M368.4 113.4l-.3 .5M368.4 113.3l.2 2.7M368.4 113.3v.1M368.6 116l-.2 2.3 .4 2.3M368.6 116h.2"/>
<path d="M368.7 113.3v.1M368.7 113.4l.4 1 .3 6.3M368.7 113.4l.1 1.4M368.8 116l.2 .4M368.8 114.8l.2 1.6M368.8 114.8v1.2M369 116.4l.2 1.5v1.4M369 113.9l.3 .1 .1 2M369.2 119.3l-.4 1.3M369.2 119.3l.2 1.4M369.3 113.8l-.1 .1M369.3 113.8h.1"/>
<path d="M369.3 113.8l.1 2.2M369.4 116v4.7M370.6 114l.2 .2v8.2l-.2 .2zM377.4 110.6a1.36 1.36 0 0 1 1.5-.1 1.36 1.36 0 0 1 .7 1.2v13.2a1.36 1.36 0 0 1-1.4 1.3 1.36 1.36 0 0 1-1.3-1.4v-13.1v-.4zM386.6 114l.4 .5M386.6 117.5l.5 .8M387 113.1l-.4 .9M387.2 113.8l-.6 .2M387.2 113.6l-.1 .8-.4 .7M387.2 110.1h.8v16.4h-.8zM387.2 111.6l-.6 1.5h.6M387.2 114.4l-.6 .8 .6 .2"/>
<path d="M387.2 117.1l-.6 .4M387.2 118.2l-.6 .9 .6 .4M388 111.6l.5 1.5h-.4M388 117.1l.5 .4-.5 .9M388 112.7l.5 1.3-.5 .7M388 114.6l.5 .6M388 118.3l.5 .8M388.1 114.5l.4 .7M388.5 115.2l-.5 .2M388.5 119.1l-.5 .4M396.3 110.9l-.5 1-.1 .9 .1 .8 .5 1M396.3 114.6l-.5 1.8-.1 1.9 .1 1.9 .5 1.8"/>
<path d="M396.3 114.6h1.4M396.3 110.9h1.4M396.3 110.9l-.6 1v12.8l.6 1M397.7 114.6l.4 1.8 .2 1.9-.2 1.9-.4 1.8M397.7 110.9l.4 1 .2 .9-.2 .8-.4 1M397.7 110.9l.6 1v12.8l-.6 1M2.7 139.7h5.2M24 127l1-.8 .9-.2 .9 .2 .9 .8M24 134.4l1 .8 .9 .2 .9-.2 .9-.8M24 127v7.4M24 134.4l1.2 1.2M24 127l1-1h12.8l1 1"/>
<path d="M25.2 135.6v3.5M25.2 139.1l.3 .3h11.8l.4-.3M25.2 139.1h12.5M25.2 135.6h12.5M25.8 122.7h.5M26.2 123.9v2.1M26.3 122.7l2.7 .9 2.4 .3 2.4-.3 2.8-.9M27.7 127l1.9-.8 1.8-.2 1.9 .2 1.8 .8M27.7 134.4l.2 .1a7.3 7.3 0 0 0 7.2-.1M27.7 127v7.4M30.9 139.4l.3 .6h.5l.3-.6M35.1 127l1-.8 .9-.2 .8 .2 1 .8"/>
<path d="M35.1 134.4l1 .8 .9 .2 .9-.2 .9-.8M35.1 127v7.4M36.6 122.7h.4M36.6 123.9v2.1M37 122.4l.3 .3M37.3 122.7h1M37.7 135.6v3.5M38.6 122.4l-.3 .3M38.8 127v7.4M38.8 134.4l-1.1 1.2M69.5 120.4h240.3M351.2 123.4l-.6 1.3-.1 1.2 .1 1.2 .6 1.4"/>
<path d="M351.2 123.4h2.6M353.8 124.8h.2M353.8 121.2h.2M355.5 120.6l.2 2.6 .3-.5M355.5 120.6h-1.5v7.9h-2.8M356 122.7h.2M356.2 122.7l.4 .5M356.4 120.6l.2 2.6M356.4 120.6h.2M356.6 123.2h.1M356.6 120.6l.2 2.6 .4-.5M357.2 122.7h.2"/>
<path d="M357.3 122.7h.1M357.3 122.7l.4 .5M357.5 120.6l.2 2.6M357.5 120.6h.2M357.7 123.2h.1M357.7 120.6l.2 2.6 .4-.5M358.3 122.7h.2M358.5 122.7h.1M358.5 122.7l.3 .5M358.6 120.6l.2 2.6M358.6 120.6h.3M358.8 123.2h.1"/>
<path d="M358.9 120.6l.2 2.6M359.1 123.2h.1M359.4 122.7h.2M359.4 122.7l-.3 .5M359.8 120.6l.1 2.6M359.8 120.6h.2M359.9 123.2h.1M360 120.6l.2 2.6M360.2 123.2h.1M360.5 122.7h.2M360.5 122.7l-.3 .5M360.7 122.7h.1"/>
<path d="M360.7 122.7l.4 .5M360.9 120.6l.2 2.6M360.9 120.6h.2M361.1 123.2h.1M361.1 120.6l.2 2.6M361.3 123.2h.1M361.7 122.7h.2M361.7 122.7l-.4 .5M361.9 122.7l.3 .5M362 120.6l.2 2.6M362 120.6h.3M362.2 123.2h.1"/>
<path d="M362.3 120.6l.2 2.6M362.5 123.2h.1M362.8 122.7h.2M362.8 122.7l-.3 .5M363 122.7l.3 .5M363.1 120.6l.2 2.6M363.1 120.6h.3M363.3 123.2h.1M363.4 120.6l.2 2.6M363.6 123.2h.1M363.9 122.7h.2M363.9 122.7l-.3 .5"/>
<path d="M364.1 122.7l.4 .5M364.3 120.6l.2 2.6M364.3 120.6h.2M364.5 123.2h.1M364.5 120.6l.2 2.6M364.7 123.2h.1M365.1 122.7h.2M365.1 122.7l-.4 .5M365.3 122.7l.3 .5M365.4 120.6l.2 2.6M365.4 120.6h.3M365.6 123.2h.1"/>
<path d="M365.7 120.6l.1 2.6M365.9 123.2h.1M366.2 122.7h.2M366.2 122.7l-.3 .5M366.4 122.7h.1M366.4 122.7l.3 .5M366.5 120.6l.2 2.6M366.5 120.6h.3M366.7 123.2h.1M366.8 120.6l.2 2.6M367 123.2h.1M367.3 122.7h.2"/>
<path d="M367.3 122.7l-.3 .5M367.5 122.7h.1M367.5 122.7l.3 .5M367.7 120.6l.1 2.6M367.7 120.6h.2M367.8 123.2h.1M367.9 120.6l.2 2.6M368.1 123.2h.1M368.4 122.7h.2M368.4 122.7l-.3 .5M368.6 122.7h.1M368.6 122.7l.3 .4"/>
<path d="M368.8 120.6v.5M368.8 120.6h.1M368.8 121.1l.1 2M368.9 123.1h.1M386.6 121.4l.4 .7M386.6 121.4l.5 .6M387 123.5h-.4l.6 1.5M387.2 121.2l-.6 .2M387.2 121.9l-.6 .7 .6 1.3M388 123.5h.5l-.5 1.5M388 121.2l.5 .2-.5 .8M388.1 122.1l.4 .5"/>
<path d="M388.4 121.5l-.3 .7-.1 .8M388.5 122.6l-.5 .2M388.5 122.6l-.4 .9M396.3 122l-.5 1-.1 .8 .1 .9 .5 1M396.3 125.7h1.4M396.3 122h1.4M397.7 122l.4 1 .2 .8-.2 .9-.4 1M423.9 139.7h5.2M2.7 209.6h5.2M423.9 209.6h5.2M46.7 268.3h.8M49 268.3h1.4"/>
<path d="M49.7 265.3v.7M49.7 267.5v1.5M49.7 270.5v.7M51.9 268.3h.1M51.9 268.3h.8M54.6 268.3h.8M55 267l5.4-1.3v5.1l-5.4-1.3zM56.9 268.3h1.6M60 268.3h.8M86.4 271.5v5.2M172.7 271.5v5.2M259.1 271.5v5.2"/>
<path d="M345.4 271.5v5.2"/>
<circle cx="49.7" cy="268.3" r="2.56"/>
<circle cx="49.7" cy="268.3" r="1.28"/>
</g>
<!-- layer: 02___PRT_ALL_AXES -->
<path d="M337 35.7l.1 1.1-.3 .9M344.2 34.2l.5 .6 .2 .9-.2 .9-.5 .4M38.6 114.3v8.5M69.5 114.3v8.5" fill="none" stroke="#000" stroke-width=".25"/>
<!-- layer: 3_ALL_AXES -->
<g fill="none" stroke="#000" stroke-width=".21">
<path d="M224.5 30.3h.1M224.5 27.1v2M224.5 29.7v.6M224.5 31v1.9M224.5 33.5v.6M224.5 34.8v1.9M224.5 37.3v.7M224.5 38.6v1.9M210 41.5h2M212.6 41.5h.6M213.8 41.5h2M216.4 41.5h.7"/>
<path d="M217.7 41.5h2M220.3 41.5h.6M221.6 41.5h1.9M224.2 41.5h.6M224.5 41.1v.7M224.5 42.4v2.6M224.5 45.7v.6M224.5 46.9v2.7M224.5 50.2v.6M224.5 51.4v2.7M225.4 41.5h2M228 41.5h.7"/>
<path d="M229.3 41.5h2M231.9 41.5h.6M233.2 41.5h2M235.8 41.5h.6M237.1 41.5h2"/>
</g>
<!-- layer: 3_ALL_AXIS -->
<g fill="none" stroke="#000" stroke-width=".21">
<path d="M23.9 118.3h1.9M26.4 118.3h.6M27.6 118.3h1.9M30.2 118.3h.6M31.4 118.3h1.9M33.9 118.3h.6M35.2 118.3h1.9M37.7 118.3h.6M38.9 118.3h1.9M41.4 118.3h.7M42.7 118.3h1.9M45.2 118.3h.6"/>
<path d="M46.4 118.3h1.9M49 118.3h.6M50.2 118.3h1.9M52.7 118.3h.6M54 118.3h1.9M56.5 118.3h.6M57.7 118.3h1.9M60.3 118.3h.6M61.5 118.3h1.9M64 118.3h.6M65.3 118.3h1.9M67.8 118.3h.6"/>
<path d="M69 118.3h1.9M71.5 118.3h.7M72.8 118.3h1.9M75.3 118.3h.6M76.5 118.3h1.9M79.1 118.3h.6M80.3 118.3h1.9M82.8 118.3h.6M84.1 118.3h1.9M86.6 118.3h.6M87.8 118.3h1.9M90.4 118.3h.6"/>
<path d="M91.6 118.3h1.9M94.1 118.3h.6M95.4 118.3h1.9M97.9 118.3h.6M99.1 118.3h1.9M101.6 118.3h.7M102.9 118.3h1.9M105.4 118.3h.6M106.6 118.3h1.9M109.2 118.3h.6M110.4 118.3h1.9M112.9 118.3h.6"/>
<path d="M114.2 118.3h1.9M116.7 118.3h.6M117.9 118.3h1.9M120.5 118.3h.6M121.7 118.3h1.9M124.2 118.3h.6M125.5 118.3h1.9M128 118.3h.6M129.2 118.3h1.9M131.7 118.3h.7M133 118.3h1.9M135.5 118.3h.6"/>
<path d="M136.7 118.3h1.9M139.3 118.3h.6M140.5 118.3h1.9M143 118.3h.6M144.3 118.3h1.9M146.8 118.3h.6M148 118.3h1.9M150.6 118.3h.6M151.8 118.3h1.9M154.3 118.3h.6M155.6 118.3h1.9M158.1 118.3h.6"/>
<path d="M159.3 118.3h1.9M161.8 118.3h.7M163.1 118.3h1.9M165.6 118.3h.6M166.8 118.3h1.9M169.4 118.3h.6M170.6 118.3h1.9M173.1 118.3h.6M174.4 118.3h1.9M176.9 118.3h.6M178.1 118.3h1.9M180.7 118.3h.6"/>
<path d="M181.9 118.3h1.9M184.4 118.3h.6M185.7 118.3h1.9M188.2 118.3h.6M189.4 118.3h1.9M191.9 118.3h.7M193.2 118.3h1.9M195.7 118.3h.6M196.9 118.3h1.9M199.5 118.3h.6M200.7 118.3h1.9M203.2 118.3h.6"/>
<path d="M204.5 118.3h1.9M207 118.3h.6M208.2 118.3h1.9M210.8 118.3h.6M212 118.3h1.9M214.5 118.3h.6M215.8 118.3h1.9M218.3 118.3h.6M219.5 118.3h1.9M222 118.3h.7M223.3 118.3h1.9M225.8 118.3h.6"/>
<path d="M227 118.3h1.9M229.6 118.3h.6M230.8 118.3h1.9M233.3 118.3h.7M234.6 118.3h1.9M237.1 118.3h.6M238.3 118.3h1.9M240.9 118.3h.6M242.1 118.3h1.9M244.6 118.3h.6M245.9 118.3h1.9M248.4 118.3h.6"/>
<path d="M249.6 118.3h1.9M252.1 118.3h.7M253.4 118.3h1.9M255.9 118.3h.6M257.1 118.3h1.9M259.7 118.3h.6M260.9 118.3h1.9M263.4 118.3h.7M264.7 118.3h1.9M267.2 118.3h.6M268.4 118.3h1.9M271 118.3h.6"/>
<path d="M272.2 118.3h1.9M274.7 118.3h.6M276 118.3h1.9M278.5 118.3h.6M279.7 118.3h1.9M282.2 118.3h.7M283.5 118.3h1.9M286 118.3h.6M287.2 118.3h1.9M289.8 118.3h.6M291 118.3h1.9M293.5 118.3h.7"/>
<path d="M294.8 118.3h1.9M297.3 118.3h.6M298.5 118.3h1.9M301.1 118.3h.6M302.3 118.3h1.9M304.8 118.3h.6M306.1 118.3h1.9M308.6 118.3h.6M309.8 118.3h1.9M312.3 118.3h.7M313.6 118.3h1.9M316.1 118.3h.6"/>
<path d="M317.3 118.3h1.9M319.9 118.3h.6M321.1 118.3h1.9M323.6 118.3h.7M324.9 118.3h1.9M327.4 118.3h.6M328.6 118.3h1.9M331.2 118.3h.6M332.4 118.3h1.9M334.9 118.3h.6M336.2 118.3h1.9M338.7 118.3h.6"/>
<path d="M339.9 118.3h1.9M342.4 118.3h.7M343.7 118.3h1.9M346.2 118.3h.6M347.4 118.3h1.9M350 118.3h.6M351.2 118.3h1.9M353.7 118.3h.7M355 118.3h1.9M357.5 118.3h.6M358.7 118.3h1.9M361.3 118.3h.6"/>
<path d="M362.5 118.3h1.9M365 118.3h.6M366.3 118.3h1.9M368.8 118.3h.6M370 118.3h1.9"/>
</g>
<!-- layer: A -->
<g fill="none" stroke="#000" stroke-width=".25">
<path d="M418.5 28.5h-.1M418.7 28.4v.1M419 28.4h.1M419.3 25.5h.1M419.7 25.9l.1 .2M419.8 26.1h.1M419.8 26.1l.2 .7v.7M420 27.5h-.1M353.8 113h.2M354 113.3h1.1M356 113.3h.3M357.1 113.3h.3"/>
<path d="M358.3 113.3h.2M359.4 113.3h.2M360.5 113.3h.3M361.7 113.3h.2M362.8 113.3h.2M363.9 113.3h.3M365 113.3h.3M366.2 113.3h.2M367.3 113.3h.2M368.4 113.3h.3M369.3 113.8l.2 .2M369.5 114h1.1"/>
<path d="M369.5 114v8.6M353.8 123.6h.2M354 123.2h1.7M356.6 123.2h.2M357.7 123.2h.2M358.8 123.2h.3M360 123.2h.2M361.1 123.2h.2M362.2 123.2h.3M363.3 123.2h.3M364.5 123.2h.2M365.6 123.2h.2"/>
<path d="M366.7 123.2h.3M367.9 123.2h.2M369.5 122.6h1.1M369.5 122.6l-.6 .5"/>
</g>
<!-- layer: AXIS -->
<path d="M376.1 118.3h4.6M386.1 118.3h2.8" fill="none" stroke="#000" stroke-width=".21"/>
<!-- layer: DTM -->
<g fill="none" stroke="#000" stroke-width=".21">
<path d="M31.4 108.6v2M31.4 111.2v.6M31.4 112.4v2M31.4 115v.6M31.4 116.2v2M31.4 118.8v.6M31.4 120v2M31.4 122.6v.6M31.4 123.8v2M31.4 126.4v.6M31.4 127.7v1.9M31.4 130.2v.6"/>
<path d="M31.4 131.5v1.9M31.4 134v.6M31.4 135.3v1.9M31.4 137.8v.6M31.4 139.1v1.9"/>
</g>
<text font-size="8.3" x="415" y="269.6">A</text>
<text font-size="6.6" x="339.3" y="268.9">B</text>
<text font-size="6.5" x="300.1" y="240.8">CUSTOMER OUTLINE DRAWING</text>
<g font-size="6.1">
<text x="354.2" y="253.5">Amphenol</text>
<text x="395.4" y="253.5">RF</text>
</g>
<g font-size="3.3">
<text x="12.8" y="218">DESIGN REQUIREMENTS:</text>
<text x="12.7" y="224.9">X</text>
<text x="71.8" y="224.9">X</text>
<text x="71.8" y="232.5">X</text>
<text x="274.4" y="252.3">SMA RA PLUG TO</text>
<text x="274.4" y="256.1">SMA STR BHD JACK IP 67</text>
<text x="274.4" y="259.9">USING RG 316 CABLE</text>
<text x="274.4" y="263.7">VARIOUS LENGTH</text>
</g>
<g font-size="3.1">
<text x="17.9" y="225.4">FREQUENCY: DC - 6 GHz</text>
<text x="76.9" y="225.4">CONTINUITY</text>
<text x="17.9" y="233.1">VSWR: ____ 1 MAX.</text>
<text x="76.9" y="233.1">HI-POT: 750 VRMS</text>
<text x="17.9" y="240.7">INS. LOSS: ____ dB MAX.</text>
<text x="76.9" y="240.7">OTHER</text>
</g>
<g font-size="3">
<text x="42.7" y="5.6">5</text>
<text x="129.1" y="5.6">4</text>
<text x="215.5" y="5.6">3</text>
<text x="301.8" y="5.6">2</text>
<text x="388.2" y="5.6">1</text>
<text x="9.7" y="11.9">NOTES:</text>
<text x="343.4" y="11.6">REVISIONS</text>
<text x="9.7" y="18.8">1.</text>
<text x="16.8" y="18.8">MATERIALS AND FINISHES:</text>
<text x="18.6" y="22.2">SMA RA PLUG - BRASS, GOLD PLATING</text>
<text x="281.4" y="20.3">A</text>
<text x="317.8" y="20.3">RELEASE TO MFG.</text>
<text x="378.4" y="20.3">17-JAN-22</text>
<text x="399.1" y="20.3">16088</text>
<text x="415.7" y="20.3">DK</text>
<text x="18.6" y="25.6">SMA STR BHD JACK IP 67 - BRASS, GOLD PLATING</text>
<text x="18.6" y="29">CABLE - RG 316</text>
<text x="196.3" y="26.9">6.60</text>
<text x="9.7" y="35.9">2.</text>
<text x="16.8" y="35.9">ELECTRICAL:</text>
<text x="196.3" y="30.3">[0.260]</text>
<text x="3.9" y="36.2">D</text>
<text x="18.6" y="39.3">A. IMPEDANCE: 50 OHM</text>
<text x="245.1" y="41.6">6.10</text>
<text x="426" y="36.2">D</text>
<text x="9.7" y="46.2">3.</text>
<text x="16.8" y="46.2">PACKAGING:</text>
<text x="245.1" y="45">[0.240]</text>
<text x="371.1" y="47.3">SCALE 0.500</text>
<text x="18.6" y="49.6">A. QUANTITY: SINGLE PACK</text>
<text x="18.6" y="53">B. MARKING: BAG TO BE MARKED</text>
<text x="24" y="56.5">&quot;AMPHENOL RF, 95-902-570-XXX AND DATE CODE&quot;</text>
<text x="202.3" y="61.9">RECOMMENDED</text>
<text x="207.8" y="65.3">HOLE</text>
<text x="219" y="65.3">DIMENSIONS</text>
<text x="229" y="61.9">MOUNTING</text>
<text x="174.8" y="91.5">LENGTH 'L' (SEE TABLE)</text>
<text x="374.8" y="91.5">10.50</text>
<text x="374.8" y="94.9">[0.413]</text>
<text x="386.4" y="91.5">REF</text>
<text x="43.6" y="101.7">25.40</text>
<text x="54.6" y="101.7">1.27</text>
<text x="290.8" y="101.7">ADHESIVE LINED</text>
<text x="368.1" y="101.7">1/4-36UNS-2A</text>
<text x="403" y="101.7">8.00 MM</text>
<text x="3.9" y="106">C</text>
<text x="43.6" y="105.1">[1.000</text>
<text x="55.2" y="105.1">0.050]</text>
<text x="289" y="105.1">HEAT SHRINK TUBE</text>
<text x="368.1" y="105.1">THREAD</text>
<text x="403.9" y="105.1">WRENCH</text>
<text x="426" y="106">C</text>
<text x="70.2" y="133.1">HEAT SHRINK TUBE</text>
<text x="319.7" y="133.1">25.40</text>
<text x="319.7" y="136.6">[1.000</text>
<text x="330.7" y="133.1">1.00</text>
<text x="331.3" y="136.6">0.039]</text>
<text x="391.6" y="133.1">LOCK WASHER</text>
<text x="46" y="138.2">8.00 MM</text>
<text x="46" y="141.6">WRENCH</text>
<text x="383.6" y="138.2">O-RING</text>
<text x="41" y="148.7">INTERFACE PER</text>
<text x="320.7" y="148.7">11.00 MM WRENCH</text>
<text x="356.3" y="148.7">5.85</text>
<text x="383.4" y="148.7">INTERFACE PER</text>
<text x="41" y="152.2">MIL-STD-348</text>
<text x="41" y="155.6">SERIES: SMA PLUG</text>
<text x="349.2" y="155.6">'D' FLAT</text>
<text x="352.4" y="152.2">[0.230]</text>
<text x="383.4" y="152.2">MIL-STD-348</text>
<text x="383.4" y="155.6">SERIES: SMA JACK</text>
<text x="206.8" y="172.8">LENGTH TABLE</text>
<text x="3.9" y="175.9">B</text>
<text x="174.8" y="177.5">PART NUMBER</text>
<text x="205.9" y="177.5">PART NUMBER</text>
<text x="236.1" y="177.5">LENGTH 'L' IN</text>
<text x="426" y="175.9">B</text>
<text x="172.1" y="185.7">95-902-570-006</text>
<text x="175.7" y="181">(IMPERIAL)</text>
<text x="208.5" y="181">(METRIC)</text>
<text x="214.8" y="185.7">-</text>
<text x="235.2" y="181">INCHES [METERS]</text>
<text x="237.9" y="185.7">6.00 [0.152]</text>
<text x="183.7" y="190.3">-</text>
<text x="203.2" y="190.3">95-902-570M025</text>
<text x="237.9" y="190.3">9.84 [0.250]</text>
<text x="172.1" y="194.8">95-902-570-012</text>
<text x="214.8" y="194.8">-</text>
<text x="237" y="194.8">12.00 [0.305]</text>
<text x="351.7" y="194">TOLERANCE TABLE</text>
<text x="172.1" y="199.4">95-902-570-018</text>
<text x="183.7" y="204">-</text>
<text x="203.2" y="204">95-902-570M050</text>
<text x="214.8" y="199.4">-</text>
<text x="237" y="199.4">18.00 [0.457]</text>
<text x="237" y="204">19.69 [0.500]</text>
<text x="324.6" y="199.4">LENGTH IN INCHES/FT [METERS]</text>
<text x="390" y="199.4">TOLERANCE</text>
<text x="172.1" y="208.6">95-902-570-024</text>
<text x="214.8" y="208.6">-</text>
<text x="237" y="208.6">24.00 [0.610]</text>
<text x="319.3" y="204.8">0&quot; - 23.90&quot; [0 - 0.607]</text>
<text x="319.3" y="209.8">24.00&quot; - 59.00&quot; [0.610 - 1.499]</text>
<text x="183.7" y="213.1">-</text>
<text x="203.2" y="213.1">95-902-570M075</text>
<text x="237" y="213.1">29.53 [0.750]</text>
<text x="319.3" y="214.7">5.0' - 24.9' [1.524 - 7.617]</text>
<text x="172.1" y="217.7">95-902-570-036</text>
<text x="214.8" y="217.7">-</text>
<text x="237" y="217.7">36.00 [0.914]</text>
<text x="319.3" y="219.6">25.0' &amp; UP [7.620</text>
<text x="351.8" y="219.6">&amp; UP]</text>
<text x="172.1" y="226.9">95-902-570-048</text>
<text x="183.7" y="222.3">-</text>
<text x="203.2" y="222.3">95-902-570M100</text>
<text x="214.8" y="226.9">-</text>
<text x="237" y="222.3">39.37 [1.000]</text>
<text x="237" y="226.9">48.00 [1.219]</text>
<text x="3.9" y="245.7">A</text>
<text x="318.6" y="244.8">ALL OTHER SHEETS ARE FOR INTERNAL USE ONLY</text>
<text x="426.1" y="245.7">A</text>
<text x="210.6" y="255.5">SEE NOTES</text>
<text x="363.5" y="260.2">95-902-570-XXX</text>
<text x="14.2" y="269.4">THIRD ANGLE PROJ.</text>
<text x="363.5" y="265.2">95-902-570-XXX</text>
<text x="43.2" y="275.9">5</text>
<text x="129.6" y="275.9">4</text>
<text x="208.9" y="270.3">DINESH A</text>
<text x="215.9" y="275.9">3</text>
<text x="253.3" y="270.3">13-DEC-21</text>
<text x="302.3" y="275.9">2</text>
<text x="363.5" y="270.3">95-902-570-XXX</text>
<text x="388.7" y="275.9">1</text>
</g>
<g font-size="2.8">
<text x="107.3" y="270.3">11090</text>
<text x="277.1" y="270.3">SHEET NO. 2 OF 2</text>
<text x="311.8" y="270.3">SCALE: 1.6</text>
<text x="326.6" y="270.3">:1.0</text>
</g>
<g font-size="2.4">
<text x="151.3" y="249">UNLESS OTHERWISE SPECIFIED</text>
<text x="132.7" y="266.5">---------------------------------------------------------</text>
</g>
<g font-size="2.3">
<text x="280.2" y="15.8">REV</text>
<text x="323.5" y="15.8">DESCRIPTION</text>
<text x="383.6" y="15.8">DATE</text>
<text x="401.5" y="15.8">ECN</text>
<text x="416.1" y="15.8">BY</text>
<text x="338.5" y="259.7">SIZE</text>
<text x="415.4" y="259.7">REV</text>
</g>
<g font-size="2.1">
<text x="9.2" y="248.8">NOTICE: These drawings, specifications, or other data (1) are, and remain the</text>
<text x="9.2" y="251.3">(2) must be returned upon request; and (3) are</text>
<text x="62.6" y="251.3">confidential and not to be disclosed to any person otherDIMENSIONS ARE METRIC [INCHES] AND TOLERANCES ARE:</text>
<text x="98.5" y="248.8">property of Amphenol corp.</text>
<text x="9.2" y="253.8">than those towhom they are given by Amphenol Corp. The furnishing of these drawings,</text>
<text x="9.2" y="256.3">or other data by Amphenol Corp., or to any other</text>
<text x="66.3" y="256.3">person to anyone for any purpose is not to be</text>
<text x="110.2" y="253.8">specifications,</text>
<text x="9.2" y="258.7">regarded by implication or otherwise in any manner licensing, granting rights</text>
<text x="9.2" y="261.2">or any other person to manufacture, use or</text>
<text x="9.2" y="263.7">that may in any way be related to or</text>
<text x="52.4" y="263.7">disclosed by said drawings, specifications, or other data.</text>
<text x="97.6" y="258.7">to permitting such holder</text>
</g>
<g font-size="2">
<text x="208.9" y="248.1">MATERIAL</text>
<text x="272.4" y="248.1">TITLE</text>
<text x="348" y="258.2">DRAWING NO.</text>
<text x="352.6" y="263.2">ITEM NO.</text>
<text x="68.5" y="267.1">REFERENCE</text>
<text x="106.6" y="267.1">EAR#</text>
<text x="208.5" y="267.1">ENGR.1</text>
<text x="230.6" y="267.1">ENGR.2</text>
<text x="252.6" y="267">DATE</text>
<text x="352.3" y="268.3">PART NO.</text>
</g>
</svg>
